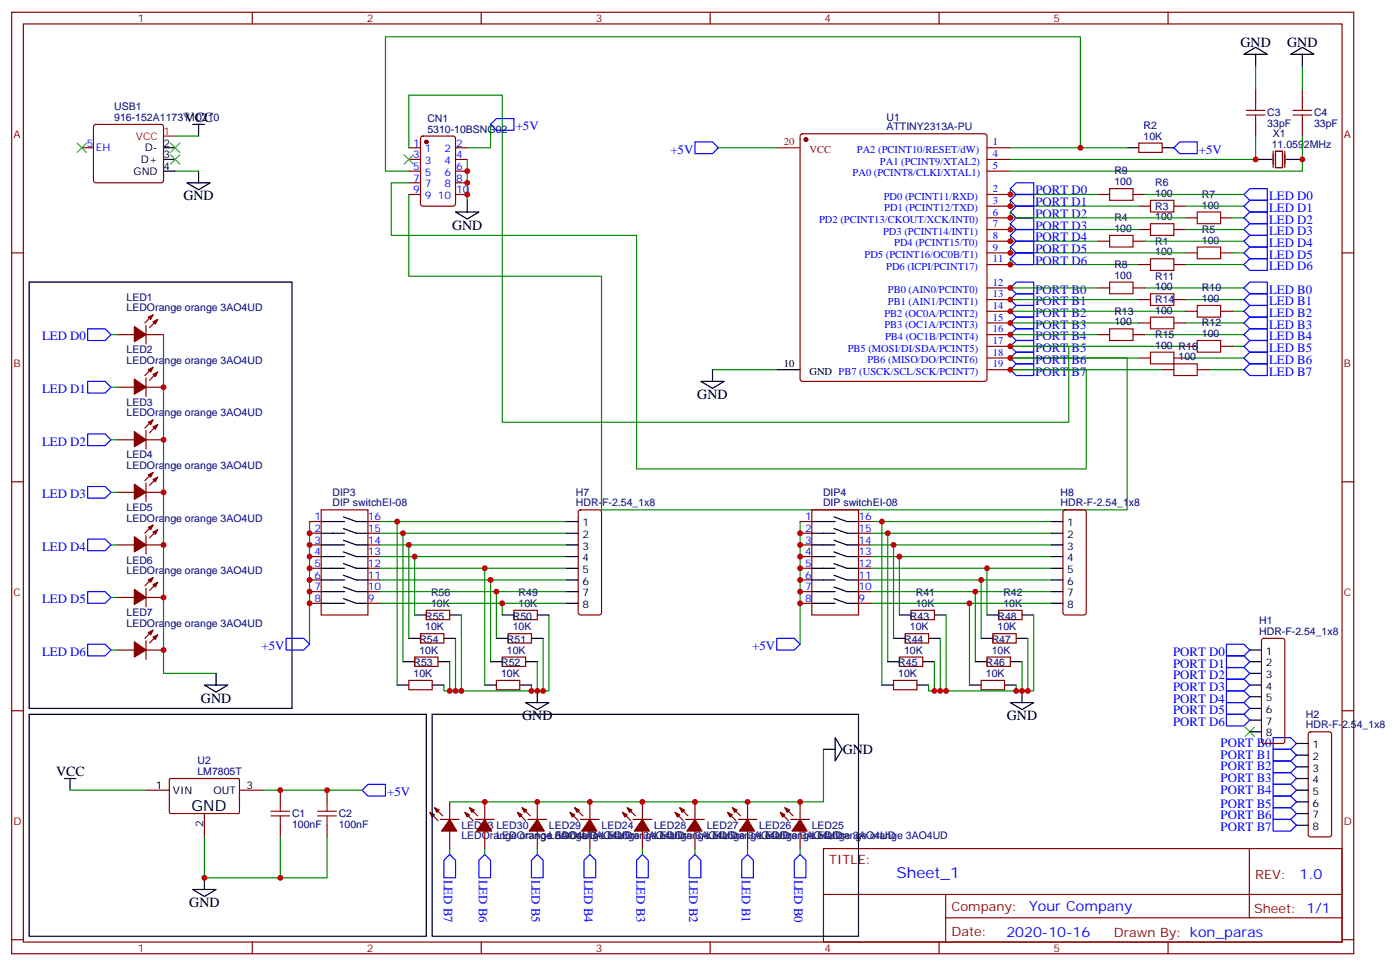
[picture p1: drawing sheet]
<svg xmlns="http://www.w3.org/2000/svg" width="423mm" height="292mm" viewBox="0 0 423 292" stroke-linecap="round" stroke-linejoin="round" font-family="sans-serif">
<g fill="none" stroke="#870000" stroke-width=".35">
<path d="M3.5 3.7h405.4v284.3h-405.4zM7.1 7.2h398.2v277.3h-398.2zM76.2 3.7v3.5M145.3 3.7v3.5M214.5 3.7v3.5M283.6 3.7v3.5M352.8 3.7v3.5M28.5 37.8l.4-.2h19.8l.5 .2 .2 .5v16.2l-.2 .5-.5 .2h-19.8l-.5-.2-.2-.5v-16.2zM379.2 27v3.5M379.2 37.6v3.5M393.3 27v3.5M393.3 37.6v3.5"/>
<path d="M24.7 44.6h3.5M123.5 51.7h3.5M123.5 48.2h3.5M123.5 58.7h3.5M123.5 44.6h3.5M123.5 55.2h3.5M127.2 41.3l.5-.2h9.2l.6 .4 .1 20.1-.5 .6-9.4 .1-.6-.5-.1-20zM137.6 51.7h3.5M137.6 48.2h3.5M137.6 58.7h3.5M137.6 44.6h3.5M137.6 55.2h3.5"/>
<path d="M241.9 40.6l.5-.2h55l.5 .2 .2 .5v73.4l-.2 .5-.5 .2h-55l-.5-.3-.2-.4v-73.4zM298.1 51.7h7.1M298.1 48.2h7.1M298.1 58.7h7.1M298.1 44.6h7.1M331.6 58.7h3.5M342.2 58.7h3.5M344 43.2h7v2.8h-7zM384.5 45.7v4.9M385.2 45.7h2.1v4.9h-2.1zM388.1 45.7v4.9M3.5 76.4h3.6"/>
<path d="M298.1 76.4h7.1M298.1 79.9h7.1M298.1 72.8h7.1M298.1 69.3h7.1M298.1 65.8h7.1M298.1 62.3h7.1M331.6 72.8h3.5M342.2 72.8h3.5M344 79.9h3.5M344 69.3h3.5M344 62.3h3.5M354.5 79.9h3.6"/>
<path d="M354.5 69.3h3.6M354.5 62.3h3.6M358.1 76.4h3.5M358.1 65.8h3.5M368.7 76.4h3.5M368.7 65.8h3.5M405.3 76.4h3.6M44.1 98.2v5.7M46.2 95.1l-2.5 2.4M47.6 96.5l-2.4 2.5M298.1 87h7.1M298.1 90.5h7.1"/>
<path d="M298.1 94h7.1M298.1 97.5h7.1M331.6 87h3.5M342.2 87h3.5M344 90.5h3.5M344 97.5h3.5M354.5 90.5h3.6M354.5 97.5h3.6M358.1 94h3.5M368.7 94h3.5M35.3 101.1h5.3M35.3 116.9h5.3"/>
<path d="M44.1 101.1h5.3M44.1 114.1v5.7M44.1 116.9h5.3M46.2 110.9l-2.5 2.5M47.6 112.4l-2.4 2.4M298.1 101.1h7.1M298.1 104.6h7.1M298.1 108.1h7.1M298.1 111.7h7.1M331.6 101.1h3.5M342.2 101.1h3.5M344 108.1h3.5"/>
<path d="M351 111.7h3.5M354.5 108.1h3.6M358.1 104.6h3.5M361.6 111.7h3.5M368.7 104.6h3.5M35.3 132.8h5.3M44.1 130v5.6M44.1 132.8h5.3M46.2 126.8l-2.5 2.5M47.6 128.2l-2.4 2.5M3.5 145.5h3.6M35.3 148.7h5.3"/>
<path d="M44.1 145.9v5.6M44.1 148.7h5.3M46.2 142.7l-2.5 2.5M46.2 158.6l-2.5 2.4M47.6 144.1l-2.4 2.5M47.6 160l-2.4 2.5M93.5 157.5h3.5M97 154h14.1v31.7h-14.1zM111.1 157.5h3.6M174.9 154.2l.4-.2h5.7l.5 .2 .2 .5v30.3l-.3 .5-.4 .2h-5.7l-.5-.2-.2-.5v-30.3zM241.7 157.5h3.5M245.2 154h14.1v31.7h-14.1z"/>
<path d="M259.3 157.5h3.5M321.3 154.2l.4-.2h5.7l.5 .2 .2 .5v30.3l-.3 .5-.4 .2h-5.7l-.5-.2-.2-.5v-30.3zM405.3 145.5h3.6M35.3 164.6h5.3M44.1 161.7v5.7M44.1 177.6v5.7M44.1 164.6h5.3M46.2 174.4l-2.5 2.5M47.6 175.9l-2.4 2.4M93.5 164.6h3.5M93.5 171.6h3.5M93.5 175.2h3.5"/>
<path d="M93.5 178.7h3.5M93.5 161h3.5M93.5 168.1h3.5M111.1 164.6h3.6M111.1 171.6h3.6M111.1 175.2h3.6M111.1 178.7h3.6M111.1 161h3.6M111.1 168.1h3.6M241.7 164.6h3.5M241.7 171.6h3.5M241.7 175.2h3.5"/>
<path d="M241.7 178.7h3.5M241.7 161h3.5M241.7 168.1h3.5M259.3 164.6h3.5M259.3 171.6h3.5M259.3 175.2h3.5M259.3 178.7h3.5M259.3 161h3.5M259.3 168.1h3.5M35.3 180.4h5.3M35.3 196.3h5.3M44.1 193.5v5.6"/>
<path d="M44.1 180.4h5.3M44.1 196.3h5.3M46.2 190.3l-2.5 2.5M47.6 191.7l-2.4 2.5M93.5 182.2h3.5M111.1 182.2h3.6M125.2 198.4h7.1v2.9h-7.1zM127 191.4h7.1v2.8h-7.1zM128.8 184.3h7v2.8h-7zM151.7 198.4h7v2.9h-7zM153.5 191.4h7v2.8h-7zM155.2 184.3h7.1v2.8h-7.1z"/>
<path d="M241.7 182.2h3.5M259.3 182.2h3.5M271.6 198.4h7.1v2.9h-7.1zM273.4 191.4h7.1v2.8h-7.1zM275.2 184.3h7v2.8h-7zM298.1 198.4h7.1v2.9h-7.1zM299.9 191.4h7v2.8h-7zM301.6 184.3h7.1v2.8h-7.1zM381.2 193l.5-.2h5.6l.5 .2 .3 .5v30.3l-.3 .5-.5 .2h-5.6l-.5-.2-.2-.5v-30.3zM3.5 214.7h3.6M123.5 205.5h7v2.8h-7zM149.9 205.5h7.1v2.8h-7.1z"/>
<path d="M269.9 205.5h7v2.8h-7zM296.3 205.5h7.1v2.8h-7.1zM405.3 214.7h3.6M44.1 238.7h7.1M51.2 235.3l.3-.2 20.6 .1 .2 .3v10l-.3 .2h-20.7l-.1-.3zM72.3 238.7h7.1M84.7 238.7v3.5M98.8 238.7v3.5M395.3 221.2l.5-.2h5.7l.5 .2 .2 .5v30.4l-.3 .5-.4 .2h-5.7l-.5-.3-.2-.4v-30.4zM61.7 245.7v7.1M84.7 249.2v3.6M98.8 249.2v3.6"/>
<path d="M129.8 245.4l2.5 2.4M131.2 243.9l2.5 2.5M133 247.5h5.6M135.8 242.2v5.3M135.8 251v5.3M140.4 245.4l2.5 2.4M141.8 243.9l2.5 2.5M143.6 247.5h5.6M146.4 242.2v5.3M146.4 251v5.3M156.3 245.4l2.4 2.4M157.7 243.9l2.5 2.5"/>
<path d="M159.5 247.5h5.6M162.3 242.2v5.3M162.3 251v5.3M172.2 245.4l2.4 2.4M173.6 243.9l2.4 2.5M175.3 247.5h5.7M178.2 242.2v5.3M178.2 251v5.3M188 245.4l2.5 2.4M189.4 243.9l2.5 2.5M191.2 247.5h5.6M194 242.2v5.3"/>
<path d="M194 251v5.3M203.9 245.4l2.5 2.4M205.3 243.9l2.5 2.5M207.1 247.5h5.6M209.9 242.2v5.3M209.9 251v5.3M219.8 245.4l2.4 2.4M221.2 243.9l2.5 2.5M223 247.5h5.6M225.8 242.2v5.3M225.8 251v5.3M235.7 245.4l2.4 2.4"/>
<path d="M237.1 243.9l2.4 2.5M238.8 247.5h5.7M241.7 242.2v5.3M241.7 251v5.3M248.7 256.3h156.6v28.2h-156.6zM377.3 256.3v20.9M248.7 270.1h156.5M285.6 277.2h119.6M285.6 270.1v14.2M3.5 283.8h3.6M76.2 284.5v3.5M145.3 284.5v3.5"/>
<path d="M214.5 284.5v3.5M283.6 284.5v3.5M352.8 284.5v3.5M405.3 283.8h3.6"/>
</g>
<g fill="#870000" stroke="#870000" stroke-width=".35">
<path d="M46.2 97.2l1.4-.7-.7 1.4z"/>
<path d="M44.8 95.8l1.4-.7-.7 1.4z"/>
<path d="M40.6 98.6l3.5 2.5-3.5 2.1z"/>
<path d="M46.2 113.1l1.4-.7-.7 1.4z"/>
<path d="M44.8 111.7l1.4-.8-.7 1.5z"/>
<path d="M40.6 114.5l3.5 2.4-3.5 2.2z"/>
<path d="M46.2 128.9l1.4-.7-.7 1.4z"/>
<path d="M44.8 127.5l1.4-.7-.7 1.4z"/>
<path d="M40.6 130.4l3.5 2.4-3.5 2.1z"/>
<path d="M46.2 144.8l1.4-.7-.7 1.4z"/>
<path d="M44.8 143.4l1.4-.7-.7 1.4z"/>
<path d="M40.6 146.2l3.5 2.5-3.5 2.1z"/>
<path d="M46.2 160.7l1.4-.7-.7 1.4z"/>
<path d="M44.8 159.3l1.4-.7-.7 1.4z"/>
<path d="M40.6 162.1l3.5 2.5-3.5 2.1z"/>
<path d="M46.2 176.6l1.4-.7-.7 1.4z"/>
<path d="M44.8 175.2l1.4-.8-.7 1.5z"/>
<path d="M40.6 178l3.5 2.4-3.5 2.2z"/>
<path d="M46.2 192.4l1.4-.7-.7 1.4z"/>
<path d="M44.8 191l1.4-.7-.7 1.4z"/>
<path d="M40.6 193.9l3.5 2.4-3.5 2.1z"/>
<path d="M131.2 243.9l1.4 .8-.7 .7z"/>
<path d="M129.8 245.4l1.4 .7-.7 .7z"/>
<path d="M135.8 247.5l2.1 3.5h-4.6z"/>
<path d="M173.6 243.9l1.4 .8-.7 .7z"/>
<path d="M172.2 245.4l1.4 .7-.7 .7z"/>
<path d="M178.2 247.5l2.1 3.5h-4.6z"/>
<path d="M237.1 243.9l1.4 .8-.7 .7z"/>
<path d="M235.7 245.4l1.4 .7-.7 .7z"/>
<path d="M241.7 247.5l2.1 3.5h-4.6z"/>
<path d="M221.2 243.9l1.4 .8-.7 .7z"/>
<path d="M219.8 245.4l1.4 .7-.7 .7z"/>
<path d="M225.8 247.5l2.1 3.5h-4.6z"/>
<path d="M205.3 243.9l1.4 .8-.7 .7z"/>
<path d="M203.9 245.4l1.4 .7-.7 .7z"/>
<path d="M209.9 247.5l2.1 3.5h-4.6z"/>
<path d="M189.4 243.9l1.5 .8-.8 .7z"/>
<path d="M188 245.4l1.4 .7-.7 .7z"/>
<path d="M194 247.5l2.1 3.5h-4.5z"/>
<path d="M157.7 243.9l1.4 .8-.7 .7z"/>
<path d="M156.3 245.4l1.4 .7-.7 .7z"/>
<path d="M162.3 247.5l2.1 3.5h-4.6z"/>
<path d="M141.8 243.9l1.4 .8-.7 .7z"/>
<path d="M140.4 245.4l1.4 .7-.7 .7z"/>
<path d="M146.4 247.5l2.1 3.5h-4.6z"/>
<circle cx="243.4" cy="42.2" r=".53"/>
<circle cx="128.8" cy="42.9" r=".53"/>
</g>
<path d="M49.4 41.1h3.5M234.6 44.6h7.1" fill="none" stroke="#f00" stroke-width=".35"/>
<g fill="none" stroke="#000" stroke-width=".35">
<path d="M375.7 16.4l3.5-2.1 3.6 2.1zM379.2 16.4v3.5M389.8 16.4l3.5-2.1 3.6 2.1zM393.3 16.4v3.5M58.2 37.6h3.5M60 37.6v3.5M49.4 44.6h3.5M49.4 48.2h3.5M49.4 51.7h3.5M56.4 55.2h7.1l-3.5 2.1zM60 51.7v3.5M340.4 44.6h3.6"/>
<path d="M351 44.6h3.5M379.2 48.2h5M388.4 48.2h4.9M137.6 64h7l-3.5 2.1zM141.1 60.5v3.5M8.8 85.2h79.4v128.8h-79.4zM211.7 115.2h7l-3.5 2.1zM215.2 111.7v3.5M234.6 111.7h7.1M97 157.5h7.1M103.7 156.1l3.9 1.4h3.5M103.7 159.6l3.9 1.4h3.5"/>
<path d="M171.1 157.5h3.5M245.2 157.5h7M251.9 156.1l3.9 1.4h3.5M251.9 159.6l3.9 1.4h3.5M317.5 157.5h3.5M97 161h7.1M97 164.6h7.1M97 168.1h7.1M97 171.6h7.1M97 175.2h7.1M97 178.7h7.1M103.7 163.2l3.9 1.4h3.5"/>
<path d="M103.7 166.7l3.9 1.4h3.5M103.7 170.2l3.9 1.4h3.5M103.7 173.7l3.9 1.5h3.5M103.7 177.3l3.9 1.4h3.5M171.1 161h3.5M171.1 164.6h3.5M171.1 168.1h3.5M171.1 171.6h3.5M171.1 175.2h3.5M171.1 178.7h3.5M245.2 161h7M245.2 164.6h7"/>
<path d="M245.2 168.1h7M245.2 171.6h7M245.2 175.2h7M245.2 178.7h7M251.9 163.2l3.9 1.4h3.5M251.9 166.7l3.9 1.4h3.5M251.9 170.2l3.9 1.4h3.5M251.9 173.7l3.9 1.5h3.5M251.9 177.3l3.9 1.4h3.5M317.5 161h3.5M317.5 164.6h3.5M317.5 168.1h3.5"/>
<path d="M317.5 171.6h3.5M317.5 175.2h3.5M317.5 178.7h3.5M97 182.2h7.1M103.7 180.8l3.9 1.4h3.5M121.7 199.8h3.5M123.5 192.8h3.5M125.2 185.7h3.6M132.3 199.8h3.5M134.1 192.8h3.5M135.8 185.7h3.5M148.2 199.8h3.5"/>
<path d="M149.9 192.8h3.6M151.7 185.7h3.5M158.7 199.8h3.6M160.5 192.8h3.5M162.3 185.7h3.5M171.1 182.2h3.5M245.2 182.2h7M251.9 180.8l3.9 1.4h3.5M268.1 199.8h3.5M269.9 192.8h3.5M271.6 185.7h3.6M278.7 199.8h3.5"/>
<path d="M280.5 192.8h3.5M282.2 185.7h3.6M294.6 199.8h3.5M296.3 192.8h3.6M298.1 185.7h3.5M305.2 199.8h3.5M306.9 192.8h3.5M308.7 185.7h3.5M317.5 182.2h3.5M377.5 196.3h3.5M377.5 199.8h3.5M8.8 215.7h120v67.1h-120z"/>
<path d="M61.7 206.9h7.1l-3.5 2.1zM65.3 203.4v3.5M119.9 206.9h3.6M130.5 215.7h128.8v67.1h-128.8zM130.5 206.9h3.6M146.4 206.9h3.5M157 206.9h3.5M158.7 212.2h7.1l-3.5 2.1zM162.3 208.7v3.5M266.3 206.9h3.6M276.9 206.9h3.6M292.8 206.9h3.5"/>
<path d="M303.4 206.9h3.5M305.2 212.2h7l-3.5 2.1zM308.7 208.7v3.5M377.5 203.4h3.5M377.5 206.9h3.5M377.5 210.4h3.5M377.5 214h3.5M377.5 217.5h3.5M19.4 235.1h3.5M21.2 235.1v3.6M248.7 226.3h3.5M252.2 222.8l2.2 3.5-2.2 3.5z"/>
<path d="M377.5 221h3.5M391.6 235.1h3.5M391.6 224.5h3.5M391.6 228.1h3.5M391.6 231.6h3.5M391.6 238.7h3.5M391.6 242.2h3.5M391.6 245.7h3.5M391.6 249.2h3.5M58.2 268.6h7.1l-3.6 2.2zM61.7 265.1v3.5"/>
</g>
<g fill="none" stroke="#00f" stroke-width=".35">
<path d="M149.9 35.8h5.3v3.5h-5.3l-1.7-1.7zM209.9 42.9h5.3l1.8 1.7-1.8 1.8h-5.3zM306.9 55.2h5.3v3.5h-5.3l-1.7-1.7zM306.9 58.7h5.3v3.6h-5.3l-1.7-1.8zM354.5 44.6l1.8-1.7h5.3v3.5h-5.3zM377.5 57h5.3v3.5h-5.3l-1.8-1.8zM306.9 62.3h5.3v3.5h-5.3l-1.7-1.8zM306.9 65.8h5.3v3.5h-5.3l-1.7-1.7zM306.9 69.3h5.3v3.5h-5.3l-1.7-1.7zM306.9 76.4h5.3v3.5h-5.3l-1.7-1.8zM306.9 72.8h5.3v3.6h-5.3l-1.7-1.8zM377.5 60.5h5.3v3.5h-5.3l-1.8-1.7z"/>
<path d="M377.5 64h5.3v3.6h-5.3l-1.8-1.8zM377.5 67.6h5.3v3.5h-5.3l-1.8-1.8zM377.5 71.1h5.3v3.5h-5.3l-1.8-1.8zM377.5 74.6h5.3v3.5h-5.3l-1.8-1.7zM377.5 78.1h5.3v3.6h-5.3l-1.8-1.8zM26.5 99.3h5.2l1.8 1.8-1.8 1.7h-5.2zM306.9 99.3h5.3v3.5h-5.3l-1.7-1.7zM306.9 92.3h5.3v3.5h-5.3l-1.7-1.8zM306.9 85.2h5.3v3.5h-5.3l-1.7-1.7zM306.9 88.7h5.3v3.6h-5.3l-1.7-1.8zM306.9 95.8h5.3v3.5h-5.3l-1.7-1.8zM377.5 85.2h5.3v3.5h-5.3l-1.8-1.7z"/>
<path d="M377.5 88.7h5.3v3.6h-5.3l-1.8-1.8zM377.5 92.3h5.3v3.5h-5.3l-1.8-1.8zM377.5 95.8h5.3v3.5h-5.3l-1.8-1.8zM377.5 99.3h5.3v3.5h-5.3l-1.8-1.7zM26.5 115.2h5.2l1.8 1.7-1.8 1.8h-5.2zM306.9 102.8h5.3v3.6h-5.3l-1.7-1.8zM306.9 109.9h5.3v3.5h-5.3l-1.7-1.7zM306.9 106.4h5.3v3.5h-5.3l-1.7-1.8zM377.5 102.8h5.3v3.6h-5.3l-1.8-1.8zM377.5 106.4h5.3v3.5h-5.3l-1.8-1.8zM377.5 109.9h5.3v3.5h-5.3l-1.8-1.7zM26.5 131.1h5.2l1.8 1.7-1.8 1.8h-5.2z"/>
<path d="M26.5 146.9h5.2l1.8 1.8-1.8 1.8h-5.2zM26.5 178.7h5.2l1.8 1.7-1.8 1.8h-5.2zM26.5 162.8h5.2l1.8 1.8-1.8 1.7h-5.2zM26.5 194.6h5.2l1.8 1.7-1.8 1.8h-5.2zM86.4 192.8h5.3l1.8 1.8-1.8 1.7h-5.3zM234.6 192.8h5.3l1.8 1.8-1.8 1.7h-5.3zM370.4 194.6h5.3l1.8 1.7-1.8 1.8h-5.3zM370.4 198.1h5.3l1.8 1.7-1.8 1.8h-5.3zM370.4 201.6h5.3l1.8 1.8-1.8 1.7h-5.3zM370.4 205.1h5.3l1.8 1.8-1.8 1.8h-5.3zM370.4 208.7h5.3l1.8 1.7-1.8 1.8h-5.3zM370.4 212.2h5.3l1.8 1.8-1.8 1.7h-5.3z"/>
<path d="M370.4 215.7h5.3l1.8 1.8-1.8 1.8h-5.3zM109.4 238.7l1.7-1.8h5.3v3.5h-5.3zM384.5 222.8h5.3l1.8 1.7-1.8 1.8h-5.3zM384.5 226.3h5.3l1.8 1.8-1.8 1.7h-5.3zM384.5 229.8h5.3l1.8 1.8-1.8 1.8h-5.3zM384.5 233.4h5.3l1.8 1.7-1.8 1.8h-5.3zM384.5 236.9h5.3l1.8 1.8-1.8 1.7h-5.3zM134.1 259.8l1.7-1.7 1.8 1.7v5.3h-3.5zM146.4 258.1l1.8 1.7v5.3h-3.6v-5.3zM162.3 258.1l1.7 1.7v5.3h-3.5v-5.3zM178.2 258.1l1.7 1.7v5.3h-3.5v-5.3zM192.3 259.8l1.7-1.7 1.8 1.7v5.3h-3.5z"/>
<path d="M208.1 259.8l1.8-1.7 1.8 1.7v5.3h-3.6zM224 259.8l1.8-1.7 1.7 1.7v5.3h-3.5zM241.7 258.1l1.7 1.7v5.3h-3.5v-5.3zM384.5 247.5h5.3l1.8 1.7-1.8 1.8h-5.3zM384.5 243.9h5.3l1.8 1.8-1.8 1.8h-5.3zM384.5 240.4h5.3l1.8 1.8-1.8 1.7h-5.3z"/>
</g>
<g fill="none" stroke="#a10000" stroke-width=".35">
<path d="M376.4 34.7h5.7M376.4 33.3h5.7M379.2 30.5v2.8M379.2 34.7v2.9M390.5 34.7h5.7M390.5 33.3h5.7M393.3 30.5v2.8M393.3 34.7v2.9M335.1 57h7.1v3.5h-7.1zM335.1 71.1h7.1v3.5h-7.1zM347.5 78.1h7v3.6h-7zM347.5 67.6h7v3.5h-7z"/>
<path d="M347.5 60.5h7v3.5h-7zM361.6 74.6h7.1v3.5h-7.1zM361.6 64h7.1v3.6h-7.1zM335.1 85.2h7.1v3.5h-7.1zM335.1 99.3h7.1v3.5h-7.1zM347.5 88.7h7v3.6h-7zM347.5 95.8h7v3.5h-7zM361.6 92.3h7.1v3.5h-7.1zM347.5 106.4h7v3.5h-7zM354.5 109.9h7.1v3.5h-7.1zM361.6 102.8h7.1v3.6h-7.1zM81.8 246.4h5.7"/>
<path d="M81.8 245h5.7M84.7 242.2v2.8M84.7 246.4v2.8M96 246.4h5.6M96 245h5.6M98.8 242.2v2.8M98.8 246.4v2.8"/>
</g>
<g fill="none" stroke="#008700" stroke-width=".35">
<path d="M379.2 19.9v7.1M393.3 19.9v7.1M148.2 37.6v7h-7.1M52.9 51.7h7.1M52.9 41.1h7.1M123.5 44.6v-15.8h28.2v98.7h171.1v-22.9h-17.6h52.9M123.5 55.2h-5.3v15.9h74.1v70.5h135.8v-29.9h-22.9h45.8M123.5 58.7v24.7h58.2v70.6h158.7v-45.9h-35.2h38.8M141.1 48.2v12.3M217 44.6h17.6M305.2 57v1.7h26.4M305.2 44.6h21.1"/>
<path d="M340.4 44.6h-14.1v-33.5h-209.9v40.6h7.1M345.7 58.7h30M379.2 41.1v7.1h-74M393.3 41.1v10.6h-88.1M305.2 78.1v1.8h38.8M305.2 60.5v1.8h38.8M305.2 67.6v1.7h38.8M305.2 71.1v1.7h26.4M305.2 74.6v1.8h52.9M305.2 64v1.8h52.9M345.7 72.8h30M358.1 62.3h17.6"/>
<path d="M358.1 69.3h17.6M358.1 79.9h17.6M372.2 65.8h3.5M372.2 76.4h3.5M305.2 94h52.9M305.2 97.5h38.8M305.2 90.5h38.8M305.2 87h26.4M345.7 87h30M358.1 97.5h17.6M358.1 90.5h17.6M372.2 94h3.5"/>
<path d="M33.5 101.1h1.8M33.5 116.9h1.8M49.4 101.1v102.3h15.9M215.2 111.7h19.4M305.2 101.1h26.4M345.7 101.1h30M358.1 108.1h17.6M365.1 111.7h10.6M372.2 104.6h3.5M33.5 132.8h1.8M33.5 148.7h1.8M93.5 157.5v37.1"/>
<path d="M114.7 157.5h56.4M119.9 157.5v49.4M241.7 157.5v37.1M262.8 157.5h54.7M266.3 157.5v49.4M33.5 164.6h1.8M114.7 164.6h56.4M114.7 161h56.4M114.7 168.1h56.4M114.7 171.6h56.4M114.7 175.2h56.4M114.7 178.7h56.4"/>
<path d="M121.7 161v38.8M123.5 164.6v28.2M125.2 168.1v17.6M146.4 171.6v35.3M148.2 175.2v24.6M149.9 178.7v14.1M262.8 164.6h54.7M262.8 161h54.7M262.8 168.1h54.7M262.8 171.6h54.7M262.8 175.2h54.7M262.8 178.7h54.7"/>
<path d="M268.1 161v38.8M269.9 164.6v28.2M271.6 168.1v17.6M294.6 178.7v21.1M296.3 175.2v17.6M298.1 171.6v14.1M33.5 180.4h1.8M33.5 196.3h1.8M114.7 182.2h56.4M135.8 199.8v8.9M137.6 192.8v15.9M139.3 185.7v23"/>
<path d="M151.7 182.2v3.5M162.3 199.8v8.9h-28.2v-1.8M164 192.8v15.9h-1.7M165.8 185.7v23h-1.8M262.8 182.2h54.7M282.2 199.8v8.9M284 192.8v15.9M285.8 185.7v23M292.8 182.2v24.7M308.7 199.8v8.9h-28.2v-1.8M310.4 192.8v15.9h-1.7M312.2 185.7v23h-1.8"/>
<path d="M160.5 206.9v1.8M306.9 206.9v1.8M21.2 238.7h22.9M79.4 238.7h30M248.7 226.3v15.9h-112.9M61.7 252.8v12.3h23v-12.3M98.8 252.8v12.3h-14.1M135.8 256.3v1.8M146.4 256.3v1.8M162.3 256.3v1.8M178.2 256.3v1.8M194 256.3v1.8"/>
<path d="M209.9 256.3v1.8M225.8 256.3v1.8M241.7 256.3v1.8"/>
</g>
<path d="M23.3 43.2l2.8 2.8M26.1 43.2l-2.8 2.8M51.5 43.2l2.8 2.8M51.5 46.7l2.8 2.9M54.3 43.2l-2.8 2.8M54.3 46.7l-2.8 2.9M122.1 46.7l2.8 2.9M124.9 46.7l-2.8 2.9M376.1 219.6l2.8 2.8M378.9 219.6l-2.8 2.8" fill="none" stroke="#3c3" stroke-width=".35"/>
<g fill="#c00">
<circle cx="84.7" cy="238.7" r=".88"/>
<circle cx="98.8" cy="238.7" r=".88"/>
<circle cx="61.7" cy="265.1" r=".88"/>
<circle cx="84.7" cy="265.1" r=".88"/>
<circle cx="326.3" cy="44.6" r=".88"/>
<circle cx="379.2" cy="48.2" r=".88"/>
<circle cx="393.3" cy="48.2" r=".88"/>
<circle cx="141.1" cy="51.7" r=".88"/>
<circle cx="141.1" cy="55.2" r=".88"/>
<circle cx="141.1" cy="58.7" r=".88"/>
<circle cx="305.2" cy="58.7" r=".88"/>
<circle cx="305.2" cy="62.3" r=".88"/>
<circle cx="305.2" cy="65.8" r=".88"/>
<circle cx="305.2" cy="69.3" r=".88"/>
<circle cx="305.2" cy="72.8" r=".88"/>
<circle cx="305.2" cy="76.4" r=".88"/>
<circle cx="305.2" cy="79.9" r=".88"/>
<circle cx="305.2" cy="108.1" r=".88"/>
<circle cx="305.2" cy="104.6" r=".88"/>
<circle cx="305.2" cy="111.7" r=".88"/>
<circle cx="49.4" cy="116.9" r=".88"/>
<circle cx="49.4" cy="132.8" r=".88"/>
<circle cx="49.4" cy="148.7" r=".88"/>
<circle cx="49.4" cy="164.6" r=".88"/>
<circle cx="49.4" cy="180.4" r=".88"/>
<circle cx="49.4" cy="196.3" r=".88"/>
<circle cx="298.1" cy="171.6" r=".88"/>
<circle cx="296.3" cy="175.2" r=".88"/>
<circle cx="294.6" cy="178.7" r=".88"/>
<circle cx="292.8" cy="182.2" r=".88"/>
<circle cx="271.6" cy="168.1" r=".88"/>
<circle cx="269.9" cy="164.6" r=".88"/>
<circle cx="268.1" cy="161" r=".88"/>
<circle cx="266.3" cy="157.5" r=".88"/>
<circle cx="282.2" cy="208.7" r=".88"/>
<circle cx="284" cy="208.7" r=".88"/>
<circle cx="285.8" cy="208.7" r=".88"/>
<circle cx="306.9" cy="208.7" r=".88"/>
<circle cx="308.7" cy="208.7" r=".88"/>
<circle cx="310.4" cy="208.7" r=".88"/>
<circle cx="164" cy="208.7" r=".88"/>
<circle cx="162.3" cy="208.7" r=".88"/>
<circle cx="160.5" cy="208.7" r=".88"/>
<circle cx="139.3" cy="208.7" r=".88"/>
<circle cx="137.6" cy="208.7" r=".88"/>
<circle cx="135.8" cy="208.7" r=".88"/>
<circle cx="151.7" cy="182.2" r=".88"/>
<circle cx="149.9" cy="178.7" r=".88"/>
<circle cx="148.2" cy="175.2" r=".88"/>
<circle cx="146.4" cy="171.6" r=".88"/>
<circle cx="125.2" cy="168.1" r=".88"/>
<circle cx="123.5" cy="164.6" r=".88"/>
<circle cx="121.7" cy="161" r=".88"/>
<circle cx="119.9" cy="157.5" r=".88"/>
<circle cx="241.7" cy="168.1" r=".88"/>
<circle cx="241.7" cy="164.6" r=".88"/>
<circle cx="241.7" cy="161" r=".88"/>
<circle cx="241.7" cy="182.2" r=".88"/>
<circle cx="241.7" cy="178.7" r=".88"/>
<circle cx="241.7" cy="175.2" r=".88"/>
<circle cx="241.7" cy="171.6" r=".88"/>
<circle cx="93.5" cy="168.1" r=".88"/>
<circle cx="93.5" cy="164.6" r=".88"/>
<circle cx="93.5" cy="161" r=".88"/>
<circle cx="93.5" cy="182.2" r=".88"/>
<circle cx="93.5" cy="178.7" r=".88"/>
<circle cx="93.5" cy="175.2" r=".88"/>
<circle cx="93.5" cy="171.6" r=".88"/>
<circle cx="178.2" cy="242.2" r=".88"/>
<circle cx="241.7" cy="242.2" r=".88"/>
<circle cx="225.8" cy="242.2" r=".88"/>
<circle cx="209.9" cy="242.2" r=".88"/>
<circle cx="194" cy="242.2" r=".88"/>
<circle cx="162.3" cy="242.2" r=".88"/>
<circle cx="146.4" cy="242.2" r=".88"/>
<circle cx="305.2" cy="94" r=".88"/>
<circle cx="305.2" cy="97.5" r=".88"/>
<circle cx="305.2" cy="90.5" r=".88"/>
<circle cx="305.2" cy="101.1" r=".88"/>
<circle cx="305.2" cy="87" r=".88"/>
</g>
<text font-size="4.6" x="57.9" y="245">GND</text>
<text font-size="4.6" fill="#00f" x="270.8" y="265.3">Sheet_1</text>
<g font-size="4.2">
<text x="374.6" y="14.3">GND</text>
<text x="388.8" y="14.3">GND</text>
<text x="55.7" y="36.9">VCC</text>
<text x="55.4" y="60.5">GND</text>
<text x="136.5" y="69.3">GND</text>
<text x="210.6" y="120.5">GND</text>
<text x="60.7" y="212.2">GND</text>
<text x="157.7" y="217.5">GND</text>
<text x="304.1" y="217.5">GND</text>
<text x="254.5" y="227.7">GND</text>
<text x="16.9" y="234.4">VCC</text>
<text x="57.1" y="273.9">GND</text>
</g>
<g font-size="4.2" fill="#00f">
<text x="392.5" y="265.6">1.0</text>
<text x="310.9" y="275.1">Your Company</text>
<text x="304" y="282.9">2020-10-16</text>
</g>
<g font-size="3.9" fill="#00f">
<text x="155.8" y="39.3">+5V</text>
<text x="202.5" y="46.4">+5V</text>
<text x="362.1" y="46.4">+5V</text>
<text x="312.7" y="58.7">PORT D0</text>
<text x="312.7" y="62.3">PORT D1</text>
<text x="312.7" y="65.8">PORT D2</text>
<text x="383.3" y="60.5">LED D0</text>
<text x="383.3" y="64">LED D1</text>
<text x="312.7" y="69.3">PORT D3</text>
<text x="383.3" y="67.6">LED D2</text>
<text x="383.3" y="71.1">LED D3</text>
<text x="312.7" y="72.8">PORT D4</text>
<text x="312.7" y="76.4">PORT D5</text>
<text x="383.3" y="74.6">LED D4</text>
<text x="312.7" y="79.9">PORT D6</text>
<text x="383.3" y="78.1">LED D5</text>
<text x="383.3" y="81.7">LED D6</text>
<text x="312.7" y="88.7">PORT B0</text>
<text x="383.3" y="88.7">LED B0</text>
<text x="312.7" y="95.8">PORT B2</text>
<text x="312.7" y="92.3">PORT B1</text>
<text x="383.3" y="92.3">LED B1</text>
<text x="383.3" y="95.8">LED B2</text>
<text x="312.7" y="99.3">PORT B3</text>
<text x="383.3" y="99.3">LED B3</text>
<text x="12.7" y="102.8">LED D0</text>
<text x="312.7" y="106.4">PORT B5</text>
<text x="312.7" y="102.8">PORT B4</text>
<text x="383.3" y="102.8">LED B4</text>
<text x="383.3" y="106.4">LED B5</text>
<text x="312.7" y="113.4">PORT B7</text>
<text x="312.7" y="109.9">PORT B6</text>
<text x="383.3" y="109.9">LED B6</text>
<text x="383.3" y="113.4">LED B7</text>
<text x="12.7" y="118.7">LED D1</text>
<text x="12.7" y="134.6">LED D2</text>
<text x="12.7" y="150.5">LED D3</text>
<text x="12.7" y="166.3">LED D4</text>
<text x="12.7" y="182.2">LED D5</text>
<text x="79" y="196.3">+5V</text>
<text x="227.2" y="196.3">+5V</text>
<text x="12.7" y="198.1">LED D6</text>
<text x="354.3" y="198.1">PORT D0</text>
<text x="354.3" y="201.6">PORT D1</text>
<text x="354.3" y="205.1">PORT D2</text>
<text x="354.3" y="208.7">PORT D3</text>
<text x="354.3" y="212.2">PORT D4</text>
<text x="354.3" y="215.7">PORT D5</text>
<text x="354.3" y="219.3">PORT D6</text>
<text x="368.7" y="225.6">PORT B0</text>
<text x="368.7" y="229.1">PORT B1</text>
<text x="368.7" y="232.7">PORT B2</text>
<text x="368.7" y="236.2">PORT B3</text>
<text x="368.7" y="239.7">PORT B4</text>
<text x="116.9" y="240.4">+5V</text>
<text x="368.7" y="243.9">PORT B5</text>
<text x="368.7" y="251">PORT B7</text>
<text x="368.7" y="247.5">PORT B6</text>
<text x="134.1" y="265.6" transform="rotate(90 134.1 265.6)">LED B7</text>
<text x="144.6" y="265.6" transform="rotate(90 144.6 265.6)">LED B6</text>
<text x="160.5" y="265.6" transform="rotate(90 160.5 265.6)">LED B5</text>
<text x="176.4" y="265.6" transform="rotate(90 176.4 265.6)">LED B4</text>
<text x="192.3" y="265.6" transform="rotate(90 192.3 265.6)">LED B3</text>
<text x="208.1" y="265.6" transform="rotate(90 208.1 265.6)">LED B2</text>
<text x="224" y="265.6" transform="rotate(90 224 265.6)">LED B1</text>
<text x="239.9" y="265.6" transform="rotate(90 239.9 265.6)">LED B0</text>
</g>
<g font-size="3.9" fill="#800">
<text x="250.5" y="260.9">TITLE:</text>
<text x="379.1" y="265.6">REV:</text>
<text x="287.4" y="275.1">Company:</text>
<text x="378.7" y="275.7">Sheet: 1/1</text>
<text x="287.4" y="282.8">Date:</text>
<text x="336.4" y="282.8">Drawn By: kon_paras</text>
</g>
<g font-size="3.2" fill="#800">
<text x="41.6" y="6.7">1</text>
<text x="110.8" y="6.7">2</text>
<text x="179.9" y="6.7">3</text>
<text x="249.1" y="6.7">4</text>
<text x="318.2" y="6.7">5</text>
<text x="4.1" y="41.8">A</text>
<text x="405.9" y="41.8">A</text>
<text x="4.1" y="110.9">B</text>
<text x="405.9" y="110.9">B</text>
<text x="4.1" y="180.1">C</text>
<text x="405.9" y="180.1">C</text>
<text x="4.1" y="249.2">D</text>
<text x="405.9" y="249.2">D</text>
<text x="41.6" y="287.5">1</text>
<text x="110.8" y="287.5">2</text>
<text x="179.9" y="287.5">3</text>
<text x="249.1" y="287.5">4</text>
<text x="318.2" y="287.5">5</text>
</g>
<g font-size="3.2" fill="#000080">
<text x="34.5" y="33.3">USB1</text>
<text x="382.8" y="35.1">C3</text>
<text x="396.9" y="35.1">C4</text>
<text x="34.5" y="36.5">916-152A1173Y10210</text>
<text x="129.1" y="40">5310-10BSNG02</text>
<text x="129.1" y="36.9">CN1</text>
<text x="267.7" y="39.3">ATTINY2313A-PU</text>
<text x="267.7" y="36.4">U1</text>
<text x="345.4" y="38.9">R2</text>
<text x="382.8" y="38.3">33pF</text>
<text x="384.5" y="41.5">X1</text>
<text x="396.9" y="38.3">33pF</text>
<text x="345.4" y="42.2">10K</text>
<text x="384.1" y="44.6">11.0592MHz</text>
<text x="336.6" y="52.7">R9</text>
<text x="336.6" y="55.9">100</text>
<text x="348.9" y="59.4">100</text>
<text x="348.9" y="56.2">R6</text>
<text x="363" y="59.7">R7</text>
<text x="348.9" y="63.3">R3</text>
<text x="363" y="63">100</text>
<text x="336.6" y="70">100</text>
<text x="336.6" y="66.8">R4</text>
<text x="348.9" y="66.5">100</text>
<text x="363" y="70.3">R5</text>
<text x="348.9" y="77.1">100</text>
<text x="348.9" y="73.9">R1</text>
<text x="363" y="73.6">100</text>
<text x="336.6" y="80.9">R8</text>
<text x="336.6" y="84.1">100</text>
<text x="348.9" y="87.7">100</text>
<text x="348.9" y="84.4">R11</text>
<text x="363" y="88">R10</text>
<text x="38.2" y="94">LEDOrange orange 3AO4UD</text>
<text x="38.2" y="90.8">LED1</text>
<text x="336.6" y="95">R13</text>
<text x="348.9" y="94.7">100</text>
<text x="348.9" y="91.5">R14</text>
<text x="363" y="91.2">100</text>
<text x="336.6" y="98.2">100</text>
<text x="363" y="101.8">100</text>
<text x="363" y="98.6">R12</text>
<text x="38.2" y="106.7">LED2</text>
<text x="348.9" y="105.3">100 R16</text>
<text x="348.9" y="102.1">R15</text>
<text x="38.2" y="109.9">LEDOrange orange 3AO4UD</text>
<text x="356" y="108.8">100</text>
<text x="38.2" y="125.8">LEDOrange orange 3AO4UD</text>
<text x="38.2" y="122.6">LED3</text>
<text x="38.2" y="141.6">LEDOrange orange 3AO4UD</text>
<text x="38.2" y="138.5">LED4</text>
<text x="100.4" y="149.8">DIP3</text>
<text x="173.9" y="149.7">H7</text>
<text x="248.6" y="149.8">DIP4</text>
<text x="320.3" y="149.7">H8</text>
<text x="38.2" y="154.3">LED5</text>
<text x="100.4" y="152.9">DIP switchEI-08</text>
<text x="173.9" y="152.9">HDR-F-2.54_1x8</text>
<text x="248.6" y="152.9">DIP switchEI-08</text>
<text x="320.3" y="152.9">HDR-F-2.54_1x8</text>
<text x="38.2" y="157.5">LEDOrange orange 3AO4UD</text>
<text x="38.2" y="173.4">LEDOrange orange 3AO4UD</text>
<text x="38.2" y="170.2">LED6</text>
<text x="130.2" y="183.3">10K</text>
<text x="130.2" y="180">R56</text>
<text x="156.6" y="183.3">10K</text>
<text x="156.6" y="180">R49</text>
<text x="276.6" y="183.3">10K</text>
<text x="276.6" y="180">R41</text>
<text x="303" y="183.3">10K</text>
<text x="303.1" y="180">R42</text>
<text x="38.2" y="189.3">LEDOrange orange 3AO4UD</text>
<text x="38.2" y="186.1">LED7</text>
<text x="128.4" y="190.3">10K</text>
<text x="128.4" y="187.1">R55</text>
<text x="154.9" y="190.3">10K</text>
<text x="154.9" y="187.1">R50</text>
<text x="274.8" y="190.3">10K</text>
<text x="274.8" y="187.1">R43</text>
<text x="301.3" y="190.3">10K</text>
<text x="301.3" y="187.1">R48</text>
<text x="380.3" y="191.7">HDR-F-2.54_1x8</text>
<text x="380.3" y="188.5">H1</text>
<text x="126.7" y="197.4">10K</text>
<text x="126.7" y="194.2">R54</text>
<text x="153.1" y="197.4">10K</text>
<text x="153.1" y="194.2">R51</text>
<text x="273.1" y="197.4">10K</text>
<text x="273.1" y="194.2">R44</text>
<text x="299.5" y="197.4">10K</text>
<text x="299.5" y="194.2">R47</text>
<text x="124.9" y="201.2">R53</text>
<text x="151.4" y="201.2">R52</text>
<text x="271.3" y="201.2">R45</text>
<text x="297.8" y="201.2">R46</text>
<text x="124.9" y="204.4">10K</text>
<text x="151.4" y="204.4">10K</text>
<text x="271.3" y="204.4">10K</text>
<text x="297.8" y="204.4">10K</text>
<text x="394.4" y="220">HDR-F-2.54_1x8</text>
<text x="394.4" y="216.8">H2</text>
<text x="59.6" y="234">LM7805T</text>
<text x="59.6" y="230.9">U2</text>
<text x="88.2" y="250.1">100nF</text>
<text x="88.2" y="246.8">C1</text>
<text x="102.3" y="250.1">100nF</text>
<text x="102.3" y="246.8">C2</text>
<text x="139.4" y="250.4">LED23 LED30</text>
<text x="165.8" y="250.4">LED29</text>
<text x="181.7" y="250.4">LED24</text>
<text x="197.6" y="250.4">LED28</text>
<text x="213.4" y="250.4">LED27</text>
<text x="229.3" y="250.4">LED26</text>
<text x="245.2" y="250.4">LED25</text>
<text x="139.3" y="253.4">LEDOrange orange 3AO4UD LEDOrange orange 3AO4UD</text>
<text x="149.9" y="253.4">LEDOrange orange 3AO4UD</text>
<text x="165.8" y="253.4">LEDOrange orange 3AO4UD</text>
<text x="197.6" y="253.4">LEDOrange orange 3AO4UD</text>
<text x="213.4" y="253.4">LEDOrange orange 3AO4UD</text>
<text x="229.3" y="253.4">LEDOrange orange 3AO4UD</text>
<text x="245.2" y="253.4">LEDOrange orange 3AO4UD</text>
</g>
<g font-size="3.2" fill="#f00">
<text x="49.4" y="40.7">1</text>
<text x="41" y="42.2">VCC</text>
<text x="236.7" y="43.9">20</text>
<text x="244.5" y="46.2">VCC</text>
</g>
<g font-size="3.2" fill="#00f">
<text x="26.2" y="44.3">5</text>
<text x="28.9" y="45.7">EH</text>
<text x="124.8" y="44.3">1</text>
<text x="124.8" y="47.8">3</text>
<text x="128.3" y="46">1</text>
<text x="134.3" y="46">2</text>
<text x="137.8" y="47.8">4</text>
<text x="137.8" y="44.3">2</text>
<text x="258.8" y="46.2">PA2 (PCINT10/RESET/dW)</text>
<text x="299.9" y="47.4">4</text>
<text x="299.9" y="43.9">1</text>
<text x="124.8" y="51.3">5</text>
<text x="128.3" y="49.6">3</text>
<text x="128.3" y="53.1">5</text>
<text x="134.3" y="53.1">6</text>
<text x="134.3" y="49.6">4</text>
<text x="137.8" y="51.3">6</text>
<text x="257.5" y="53.3">PA0 (PCINT8/CLKI/XTAL1)</text>
<text x="265.8" y="49.7">PA1 (PCINT9/XTAL2)</text>
<text x="299.9" y="51">5</text>
<text x="124.8" y="54.9">7</text>
<text x="124.8" y="58.4">9</text>
<text x="128.3" y="56.6">7</text>
<text x="134.3" y="56.6">8</text>
<text x="137.8" y="58.4">10</text>
<text x="137.8" y="54.9">8</text>
<text x="299.9" y="58">2</text>
<text x="128.3" y="60.1">9</text>
<text x="132.2" y="60.1">10</text>
<text x="266.9" y="60.3">PD0 (PCINT11/RXD)</text>
<text x="267.1" y="63.9">PD1 (PCINT12/TXD)</text>
<text x="299.9" y="65.1">6</text>
<text x="299.9" y="61.6">3</text>
<text x="247.4" y="67.4">PD2 (PCINT13/CKOUT/XCK/INT0)</text>
<text x="266.7" y="70.9">PD3 (PCINT14/INT1)</text>
<text x="299.9" y="68.6">7</text>
<text x="261.1" y="78">PD5 (PCINT16/OC0B/T1)</text>
<text x="270.1" y="74.4">PD4 (PCINT15/T0)</text>
<text x="299.9" y="75.7">9</text>
<text x="299.9" y="72.1">8</text>
<text x="267.7" y="81.5">PD6 (ICPI/PCINT17)</text>
<text x="299.9" y="79.2">11</text>
<text x="268.2" y="88.5">PB0 (AIN0/PCINT0)</text>
<text x="299.9" y="86.3">12</text>
<text x="299.9" y="89.8">13</text>
<text x="267.1" y="95.6">PB2 (OC0A/PCINT2)</text>
<text x="268.2" y="92.1">PB1 (AIN1/PCINT1)</text>
<text x="299.9" y="93.3">14</text>
<text x="267.1" y="99.1">PB3 (OC1A/PCINT3)</text>
<text x="299.9" y="96.8">15</text>
<text x="299.9" y="100.4">16</text>
<text x="256" y="106.2">PB5 (MOSI/DI/SDA/PCINT5)</text>
<text x="267.3" y="102.7">PB4 (OC1B/PCINT4)</text>
<text x="299.9" y="103.9">17</text>
<text x="299.9" y="107.4">18</text>
<text x="262" y="109.7">PB6 (MISO/DO/PCINT6)</text>
<text x="299.9" y="110.9">19</text>
<text x="95" y="160.7">2</text>
<text x="95" y="157.2">1</text>
<text x="111.1" y="160.7">15</text>
<text x="111.1" y="157.2">16</text>
<text x="243.2" y="160.7">2</text>
<text x="243.2" y="157.2">1</text>
<text x="259.3" y="160.7">15</text>
<text x="259.3" y="157.2">16</text>
<text x="95" y="164.2">3</text>
<text x="95" y="167.7">4</text>
<text x="111.1" y="167.7">13</text>
<text x="111.1" y="164.2">14</text>
<text x="243.2" y="164.2">3</text>
<text x="243.2" y="167.7">4</text>
<text x="259.3" y="167.7">13</text>
<text x="259.3" y="164.2">14</text>
<text x="95" y="171.3">5</text>
<text x="111.1" y="171.3">12</text>
<text x="243.2" y="171.3">5</text>
<text x="259.3" y="171.3">12</text>
<text x="95" y="174.8">6</text>
<text x="95" y="178.3">7</text>
<text x="111.1" y="178.3">10</text>
<text x="111.1" y="174.8">11</text>
<text x="243.2" y="174.8">6</text>
<text x="243.2" y="178.3">7</text>
<text x="259.3" y="178.3">10</text>
<text x="259.3" y="174.8">11</text>
<text x="95" y="181.9">8</text>
<text x="111.1" y="181.9">9</text>
<text x="243.2" y="181.9">8</text>
<text x="259.3" y="181.9">9</text>
</g>
<g font-size="3.2">
<text x="43.7" y="45.7">D-</text>
<text x="49.4" y="47.8">3</text>
<text x="49.4" y="44.3">2</text>
<text x="40.3" y="52.7">GND</text>
<text x="42.6" y="49.2">D+</text>
<text x="49.4" y="51.3">4</text>
<text x="236.7" y="110.9">10</text>
<text x="244.5" y="113.2">GND PB7 (USCK/SCL/SCK/PCINT7)</text>
<text x="175.9" y="158.9">1</text>
<text x="322.3" y="158.9">1</text>
<text x="175.9" y="162.5">2</text>
<text x="175.9" y="166">3</text>
<text x="322.3" y="162.5">2</text>
<text x="322.3" y="166">3</text>
<text x="175.9" y="169.5">4</text>
<text x="175.9" y="173">5</text>
<text x="322.3" y="169.5">4</text>
<text x="322.3" y="173">5</text>
<text x="175.9" y="176.6">6</text>
<text x="322.3" y="176.6">6</text>
<text x="175.9" y="180.1">7</text>
<text x="175.9" y="183.6">8</text>
<text x="322.3" y="180.1">7</text>
<text x="322.3" y="183.6">8</text>
<text x="382.3" y="197.7">1</text>
<text x="382.3" y="201.3">2</text>
<text x="382.3" y="204.8">3</text>
<text x="382.3" y="208.3">4</text>
<text x="382.3" y="211.8">5</text>
<text x="382.3" y="215.4">6</text>
<text x="382.3" y="218.9">7</text>
<text x="382.3" y="222.4">8</text>
<text x="396.4" y="226">1</text>
<text x="396.4" y="229.5">2</text>
<text x="396.4" y="233">3</text>
<text x="47" y="238.3">1</text>
<text x="52.2" y="239.7">VIN</text>
<text x="64.5" y="239.7">OUT</text>
<text x="74.4" y="238.3">3</text>
<text x="396.4" y="236.5">4</text>
<text x="396.4" y="240.1">5</text>
<text x="396.4" y="243.6">6</text>
<text x="61.4" y="249.8" transform="rotate(-90 61.4 249.8)">2</text>
<text x="396.4" y="247.1">7</text>
<text x="396.4" y="250.6">8</text>
</g>
</svg>
